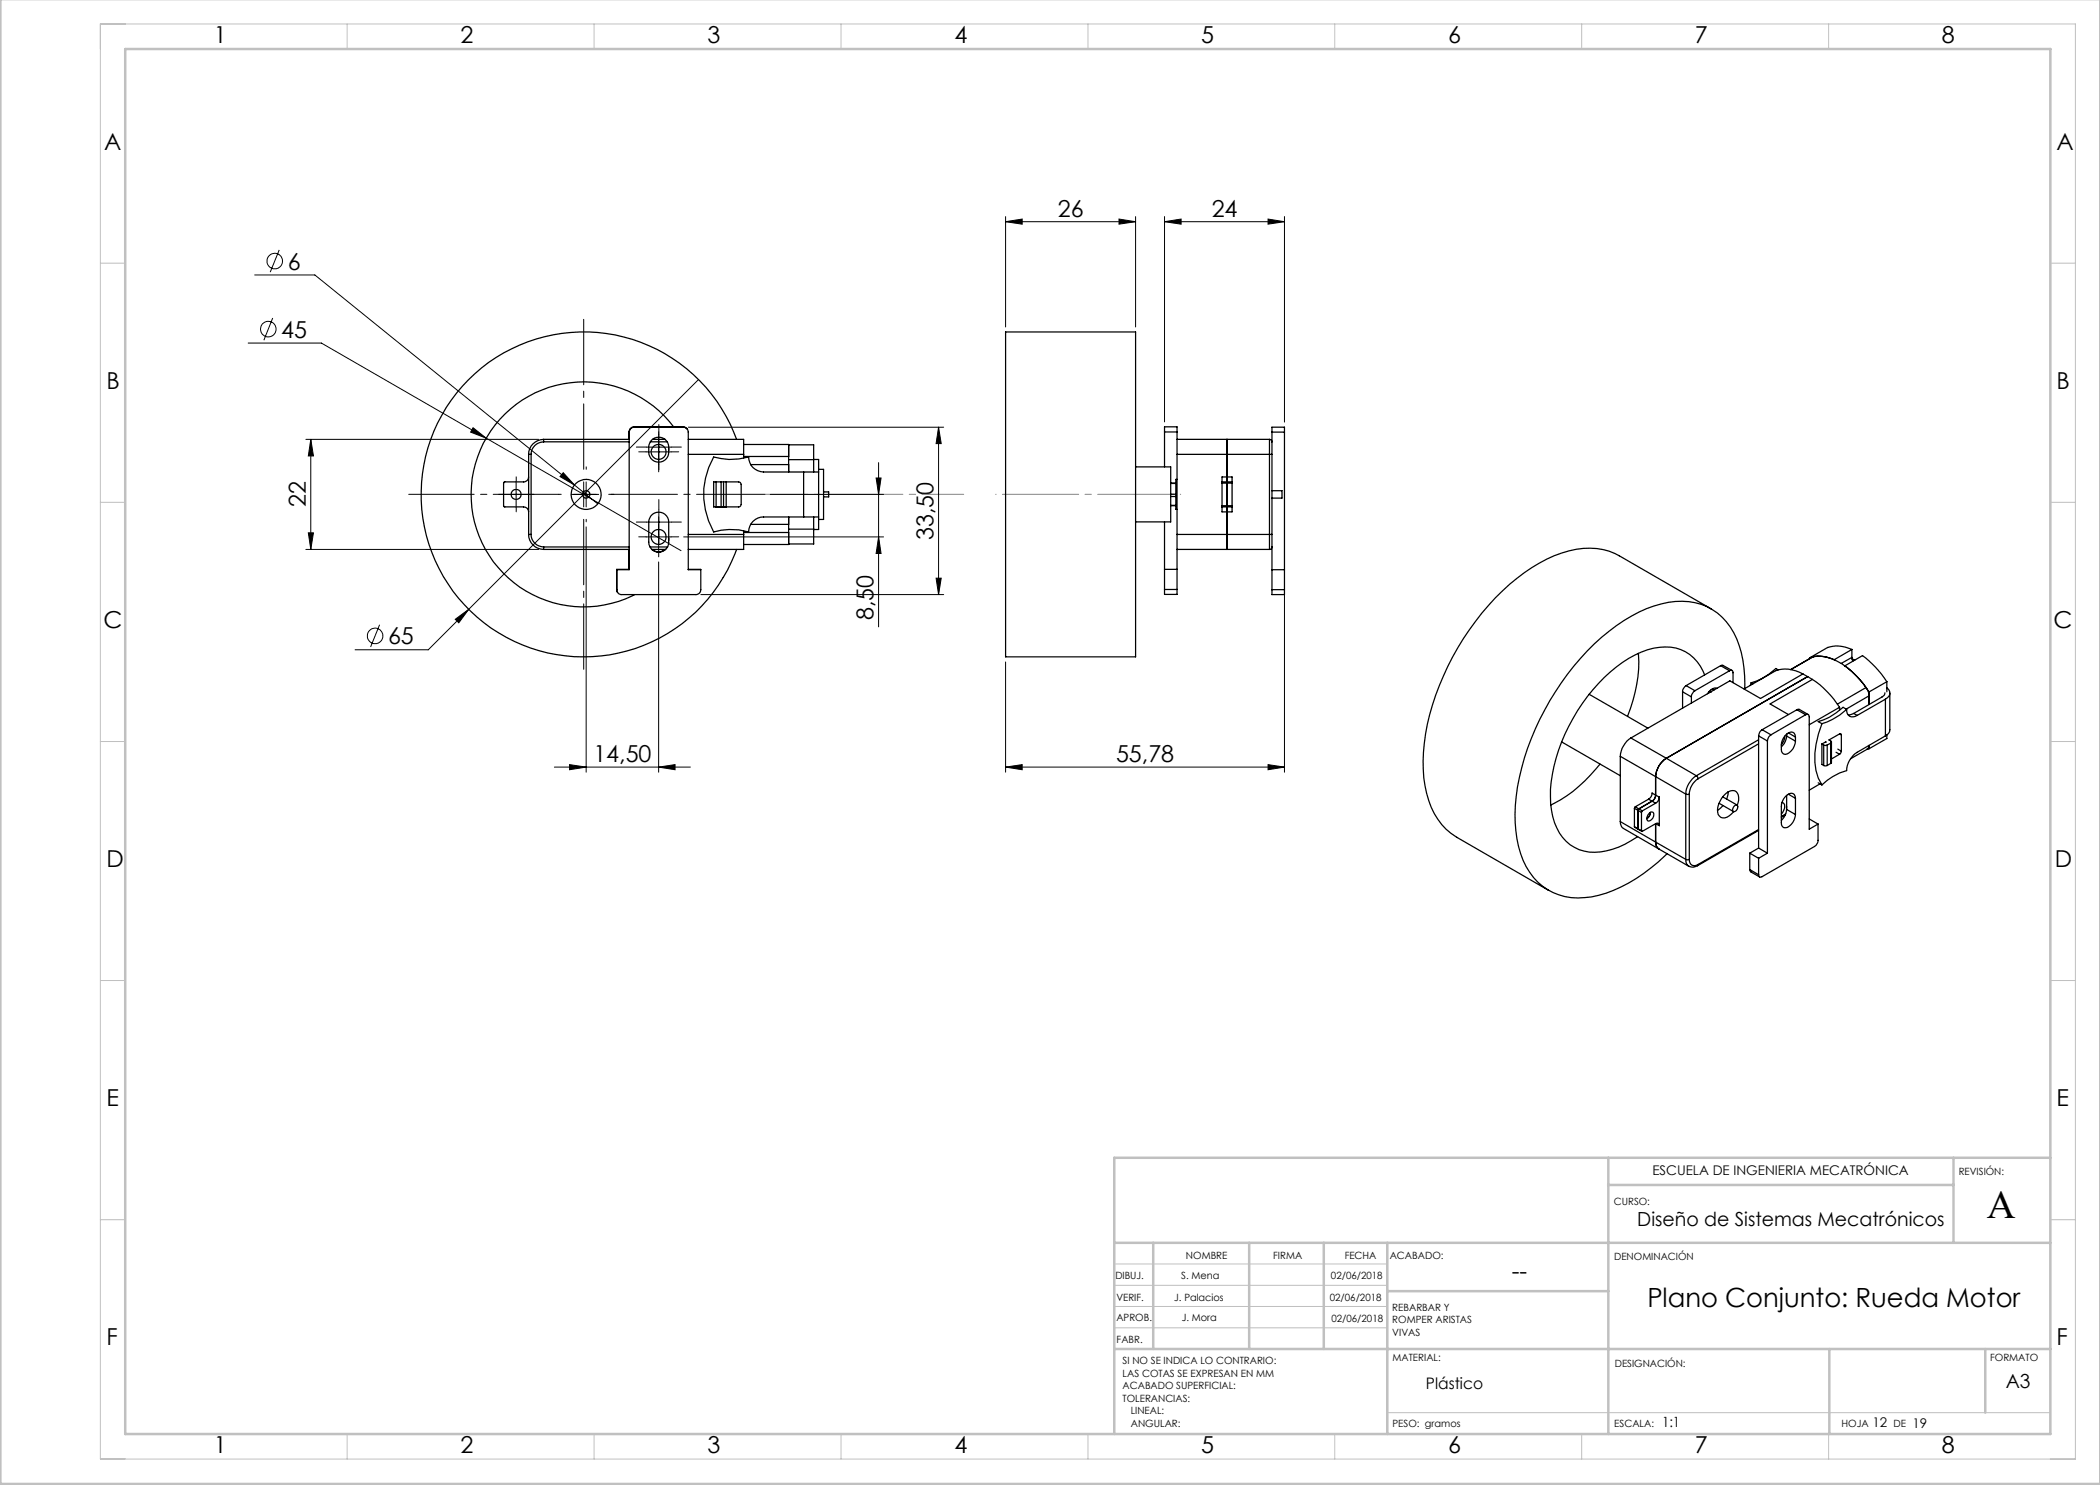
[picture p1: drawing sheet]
<svg xmlns="http://www.w3.org/2000/svg" width="420mm" height="297mm" viewBox="0 0 420 297" stroke-linecap="round" stroke-linejoin="round" font-family="sans-serif">
<!-- layer: Capa 1 -->
<g fill="none" stroke="#000" stroke-width=".2">
<path d="M50.9 55h12.1l56.6 45.8M55.8 50l-1.8 4.4M201.1 44.3l3.3-.5v1zM201.1 43.3v22.1M201.1 44.3h26M223.8 43.8l3.3 .5-3.3 .5zM227.1 43.3v22.1M232.9 44.3l3.3-.5v1zM232.9 44.3h24M232.9 43.3v41.1M253.6 43.8l3.3 .5-3.3 .5zM256.9 43.3v41.1"/>
<path d="M49.6 68.6h14.7l32.9 19M54.5 63.6l-1.7 4.4M139.7 75.9l-54 54.1h-14.7M61.2 87.9h46.5M62.2 87.9v22M62.2 87.9l.5 3.3h-1zM94.6 85.5l2.6 2.1-3.1-1.2zM97.2 87.6l39 22.5M100.7 98.9h5M103.2 96.4v5M112.6 94.5l2.3 2.5-2.9-1.7zM114.2 98.9h5.5"/>
<path d="M116.7 96.4v5M117.2 96.4v5M129.2 90.4h5M129.3 89.4h5M131.8 86.9l-.1 6M137.7 85.4h51M154.1 98.9h22.6M175.2 95.6h1l-.5 3.3zM175.7 92.5v32.9M187.7 85.4v33.5M187.7 85.4l.5 3.3h-1zM61.2 109.9h46.5"/>
<path d="M61.7 106.6h1l-.5 3.3zM117.2 105.4v49M129.2 107.4h5M129.3 104.4h5M131.7 112.4v42M131.8 101.9l-.1 8M136.7 107.4h40M140.2 118.9h48.5M175.7 107.4l.5 3.3h-1zM187.2 115.6h1l-.5 3.3zM256.9 118.9v35.5M75.9 125l-1.8 4.4"/>
<path d="M91.1 123.9l2.6-2-1.9 2.7zM201.1 132.4v22M110.9 153.4h27.2M113.9 152.9l3.3 .5-3.3 .5zM131.7 153.4l3.3-.5v1zM201.1 153.4l3.3-.5v1zM201.1 153.4h55.8M253.6 152.9l3.3 .5-3.3 .5z"/>
<circle cx="55" cy="52.2" r="1.56"/>
<circle cx="53.7" cy="65.8" r="1.55"/>
<circle cx="75" cy="127.2" r="1.56"/>
</g>
<path d="M111.7 98.9h-30M116.7 93.9v-30M116.7 103.9v30" fill="none" stroke="#000" stroke-width=".2" stroke-dasharray="15.2 1.3 1.3 1.3" stroke-dashoffset="2.1"/>
<path d="M121.7 98.9h31.4" fill="none" stroke="#000" stroke-width=".2" stroke-dasharray="15.2 1.3 1.3 1.3" stroke-dashoffset="1.5"/>
<g fill="none" stroke="#000" stroke-width=".2" stroke-dasharray="15.2 1.3 1.3 1.3">
<path d="M100.7 98.9h-1M103.2 96.4v-1M105.7 98.9h1M112.2 98.9h-.5M117.2 93.9v-.5M122.2 98.9h.5M129.2 90.4h-1.5M129.3 89.4h-2M131.7 87.9v-1.5M131.7 92.9v1.5M131.8 86.9v-2M131.8 91.9v2"/>
<path d="M134.2 90.4h1.5M134.3 89.4h2M103.2 101.4v1M117.2 103.9v.5M129.2 107.4h-1.5M129.3 104.4h-2M131.7 104.9v-1.5M131.7 109.9v1.5M131.8 101.9v-2M131.8 106.9v2M134.2 107.4h1.5M134.3 104.4h2"/>
</g>
<path d="M192.7 98.9h-39.5" fill="none" stroke="#808080" stroke-width=".2" stroke-dasharray="15.2 1.3 1.3 1.3" stroke-dashoffset="6.9"/>
<path d="M236.1 98.9h-37" fill="none" stroke="#808080" stroke-width=".2" stroke-dasharray="15.2 1.3 1.3 1.3" stroke-dashoffset="-1.4"/>
<g fill="none" stroke="#c0c0c0" stroke-width=".2">
<path d="M20.1 4.8h395v287h-395zM69.4 4.8v5M118.8 4.8v5M168.2 4.8v5M217.6 4.8v5M266.9 4.8v5M316.3 4.8v5M365.7 4.8v5M20.1 52.6h4.9M410.1 52.6h5M20.1 100.5h4.9M410.1 100.5h5"/>
<path d="M20.1 148.3h4.9M410.1 148.3h5M20.1 196.1h4.9M410.1 196.1h5M20.1 243.9h4.9M222.8 257.1h54.7M222.8 252.8h54.7M410.1 243.9h5M222.8 261.3h54.7M222.8 265.6h54.7M69.4 286.8v5M118.8 286.8v5"/>
<path d="M168.2 286.8v5M217.6 286.8v5M266.9 286.8v5M277.5 282.5h132.6M316.3 286.8v5M365.7 286.8v5"/>
</g>
<g fill="none" stroke="#c0c0c0" stroke-width=".5">
<path d="M.1 -.1v296.9h419.9M25 9.8h385.1v277h-385.1zM321.6 237h69.1M321.7 231.6v55.2M390.7 231.6v17M410.1 231.6h-187.3v55.2M222.8 248.6h187.3M230.6 248.6v21.2M249.8 248.6v21.2M264.8 248.6v21.2M277.5 248.6v38.2M277.6 258.2h44.1"/>
<path d="M222.8 269.8h187.3M365.9 269.8v17M397.1 269.8v12.7"/>
</g>
<g fill="#000">
<path d="M201.1 44.3l3.3-.5v1zM223.8 43.8l3.3 .5-3.3 .5zM201.1 153.4l3.3-.5v1zM253.6 152.9l3.3 .5-3.3 .5z"/>
<path d="M232.9 44.3l3.3-.5v1zM253.6 43.8l3.3 .5-3.3 .5z"/>
<path d="M61.7 106.6h1l-.5 3.3zM62.2 87.9l.5 3.3h-1z"/>
<path d="M175.7 107.4l.5 3.3h-1zM175.2 95.6h1l-.5 3.3z"/>
<path d="M187.2 115.6h1l-.5 3.3zM187.7 85.4l.5 3.3h-1z"/>
<path d="M91.1 123.9l.7 .7 1.9-2.7zM94.6 85.5l-.5 .9 3.1 1.2zM112.6 94.5l-.6 .8 2.9 1.7zM113.9 152.9l3.3 .5-3.3 .5zM131.7 153.4l3.3-.5v1z"/>
</g>
<g fill="none" stroke="#000" stroke-width=".25">
<path d="M201.1 66.4h26v65h-26zM105.7 90.9h.5M105.7 95.4a.97 .97 0 0 1-1 1h-3.8l-.2 .2 .1 4.7 .1 .1h3.8a.97 .97 0 0 1 1 1M105.7 90.9v16M106.2 90.9v16M108.7 88.4a2.53 2.53 0 0 0-2.5 2.5M108.7 87.9a3 3 0 0 0-3 3M108.7 87.9v.5M108.7 87.9h17.1M108.7 88.4h17.1M130 88.4h3.5M130.2 88.2a2 2 0 0 1 2.2-.7 2 2 0 0 1 1.3 1.9 2.38 2.38 0 0 1-1.1 2.8 1.99 1.99 0 0 1-2.8-1.8 2.81 2.81 0 0 1 .4-2.2z"/>
<path d="M130.5 87.9h2.5M133.7 89.6v.5M134.7 85.4a22.5 22.5 0 0 0-30.4-5.3 22.5 22.5 0 0 0-7 30.1 22.5 22.5 0 0 0 29.6 8.7M137.5 85.9l-.5-.5h-.4h-9.8a1.09 1.09 0 0 0-1 1v1.5M137.7 87.9h11v3M137.7 90.9h11M143.2 96.4h-.5v5h.5M143.2 96.4h1M143.2 96.4v5M144.2 96.4h.5M144.2 96.4v5h.5M144.7 96.4h3l.4 .1 .1 .4v4l-.1 .3-.3 .2h-4.6"/>
<path d="M144.7 96.4v5M145.2 96.4v5h-.5M147.3 87.9a32.5 32.5 0 0 0-49.9-15.1 32.5 32.5 0 0 0 0 52.2 32.5 32.5 0 0 0 49.9-15.1M148.7 88.9h9v2.4h-9M148.7 90.9v.7M150.1 92.9h7.6M157.7 91.9v-2.9h5v2.9M157.7 91.9h5M157.7 91.9v2.5M160.7 94.4h-8a3 3 0 0 1-3-3 12.4 12.4 0 0 1-7 0 14.9 14.9 0 0 0 0 15 12.4 12.4 0 0 1 7 0 3 3 0 0 1 3-3h8M160.7 94.4h3M160.7 94.4v9"/>
<path d="M162.7 91.9h1v2.5M162.7 91.9v2.5M163.7 93.9h1v10h-1M163.7 94.4v9M164.7 98.4h1v1h-1M227.1 93.4h7v11h-7M232.9 86.4v-1h2.5v1M232.9 86.4v7M232.9 86.4h2.5M234.1 96.6h1.1M234.1 96.7h1.1M234.1 98.8h1.1"/>
<path d="M234.1 99.3h1.1M235.4 87.9v3M235.4 95.9h-.2v6h.2M235.4 87.9h18.5M235.4 90.9h18.5M235.4 86.4v1.5M235.4 90.9v16M244.4 96.4v.2M244.4 96.4v-1h2v1M244.4 96.4h2M244.4 96.6h2M244.4 96.6v4.5"/>
<path d="M245.4 96.4v.2M245.4 95.4v1M245.4 87.9v7.5M245.4 96.6v4.5M246.4 96.4v.2M246.4 96.6v4.5M253.9 87.9v3M253.9 90.9h.5M253.9 87.9l.3 .1 .2 .4M253.9 90.9v16M254.4 86.4v-1h2.5v1M254.4 98.1h2v1.5h-2"/>
<path d="M254.4 88.4v2.5M254.4 86.4v2M254.4 90.9v16M254.4 86.4h2.5M256.9 86.4v31.5M105.7 106.9h.5M105.7 106.9a3 3 0 0 0 3 3M106.2 106.9a2.53 2.53 0 0 0 2.5 2.5M108.7 109.4v.5M108.7 109.9h17.1M108.7 109.4h17.1M123.3 117.9l.2 .6"/>
<path d="M125.8 109.9v4h-2.5l.1 4a.96 .96 0 0 0 1 1h14.7a.97 .97 0 0 0 1.1-1v-4h-2.5v-27.5a.96 .96 0 0 0-1-1h-9.8a1.02 1.02 0 0 0-1.1 1v27.5h-2.4M130 109.4h3.5M130.2 103.2a2 2 0 0 1 2.2-.7 2 2 0 0 1 1.3 1.9v4a1.99 1.99 0 0 1-2 2.1 1.99 1.99 0 0 1-1.9-2.1v-4v-.4zM133 109.9a2.02 2.02 0 0 1-2.6 0h2.7M133.7 107.6v.5M137.7 113.9h2.4M137.7 106.9h11M143.2 101.4h.1M148.7 106.5h9v2.4h-9M148.7 106.9v3h-11M148.7 106.2v.7M150.1 104.9h7.6"/>
<path d="M157.7 105.8v3h5v-3M157.7 105.8h5M157.7 103.4v2.4M160.7 103.4h3M162.7 103.4v2.4M163.7 103.4v2.5h-1M232.9 117.9v1h2.5v-1M232.9 113.9h2.5M232.9 117.9h2.5M232.9 104.4v13.5M234.1 101.1h1.1M235.4 106.9v3"/>
<path d="M235.4 106.9h18.5M235.4 109.9h18.5M235.4 109.9v8M244.4 101.1v.3M244.4 101.4v1h2v-1M244.4 101.4h2M244.4 101.1h2M245.4 101.1v.3M245.4 101.4v8.5M246.4 101.1v.3M253.9 106.9h.5M253.9 106.9v3"/>
<path d="M254.4 117.9v1h2.5v-1M254.4 106.9v2.5M254.4 109.4l-.2 .3-.3 .2M254.4 113.9h2.5M254.4 117.9h2.5M254.4 109.4v8.5M317.8 138.8l11.8 6.8M327.7 130.7a26.7 26.7 0 0 1-2.2 12.6M336.5 138.4l1.8 1M336.5 138.4v3.2M337.2 137.1a1.6 1.6 0 0 0-.7 1.3M337.2 137.1l1.8 1"/>
<path d="M338.3 139.4v1.2M339 138.1a1.6 1.6 0 0 0-.7 1.3M340.9 135a8.3 8.3 0 0 0-10.2-5.4 23.6 23.6 0 0 0-12.1 8.3 35.9 35.9 0 0 0-8.5 20 14.1 14.1 0 0 0 2.4 9.6 8.7 8.7 0 0 0 10 2.4 17.5 17.5 0 0 0 5-2.6M341.8 138.4v.2M342.1 138.4h.1M342.1 138v.4M342.2 121.8l-18.3-10.6a13.5 13.5 0 0 0-11.5-.6 36.5 36.5 0 0 0-16 12 53 53 0 0 0-11.5 26 24 24 0 0 0 1.9 14.1 11.9 11.9 0 0 0 4.6 4.8l18.3 10.6M342.4 137.8l.4 .2M343.4 137.7a1.72 1.72 0 0 0-1.9 1M344.1 133.1l.4-.1 1.9 1.1M344.1 133.1l1.8 1.1M344.1 133.1l-6.9 4"/>
<path d="M345.9 134.2a.42 .42 0 0 1 .5-.1 .42 .42 0 0 1 .2 .4v2M345.9 134.2l-6.9 3.9M348.9 137.7a19.7 19.7 0 0 0-3.6-13.3 11.8 11.8 0 0 0-11.6-3.9 30.2 30.2 0 0 0-14.8 8.3 52.5 52.5 0 0 0-15.8 32.2 23.1 23.1 0 0 0 2.1 12.3 11.8 11.8 0 0 0 13.1 6.1 30 30 0 0 0 15.1-8.7M350.2 136.6l-.1 .5M350.2 136.6l.4 .2M355.6 134l-.4-.3a11.5 11.5 0 0 1-5 2.9M360.6 134.8a6.5 6.5 0 0 0-5.4-.7l-6.4 3.7M360.6 134.8l-8.5 4.9-6.1-3.5-19.8 11.4M360.6 134.8l.9 .5M361.5 135.3l-28.2 16.4M361.5 135.3l1 .6M362 131.5v.2"/>
<path d="M362.5 135.9a19.2 19.2 0 0 1 5.4 5.6M362.5 135.9l-8.5 4.9 3.7 2.1M362.6 131.4a9.4 9.4 0 0 1 7.9 3l1.9 2 .8 1.1M362.6 131.4l-4.5 2.5M362.6 131.4l-4.4 2.5M370.4 129.9l-3.5 2a6.6 6.6 0 0 0-4.9-.4M370.4 131.5l.2 .8M370.4 129.9a6.6 6.6 0 0 0-4.9-.4l-3.5 2M370.4 129.9v1.6M370.4 131.5l-2.1 1.2M370.4 131.8l.6 .2M373.2 137.5l.5 .9 .1 .8-4.5 2.6"/>
<path d="M373.2 137.5l-5.7 3.3M373.8 138.4v2.5M377 138.6a.87 .87 0 0 1-.6 .8l-5.7 3.3M377.1 139.8l-5.7 3.3M377.1 139.8v7.4M377.4 137.5a1.27 1.27 0 0 1 .6 1.3 1.27 1.27 0 0 1-.9 1M377.4 136.3a20.1 20.1 0 0 0-4.9-5.2l-3.5 2.1a19.2 19.2 0 0 1 4.8 5.2M377.4 136.3l-3.6 2.1M377.4 136.3v2.1M378 138.6v7.3a1.42 1.42 0 0 1-.9 1.3M312.3 148.4l11.8 6.7M320 152.8a28.9 28.9 0 0 1-9.8 8.2"/>
<path d="M324.1 151.3l7 4M324.1 151.3v13M326.2 147.6a4.8 4.8 0 0 0-2.1 3.7M326.2 147.6l7.1 4.1M329.7 159.8l.7 .4M329.7 159.8l-2.6 1.6M331.1 159a1.38 1.38 0 0 1-.7 1.2M331.1 159l-.7-.4a1.38 1.38 0 0 1-.7 1.2M331.1 155.3v3.7M331.1 155.3l6 3.5M331.1 159l.8 .4M331.9 159.4a1.52 1.52 0 0 1-.8 1.3"/>
<path d="M331.9 159.4v5.7M333.3 151.7a4.7 4.7 0 0 0-2.2 3.6M333.3 151.7l6 3.4M337.1 158.8h.8M337.1 158.8v13.1M337.9 158.8v13.1M339.3 155.1a4.6 4.6 0 0 0-2.2 3.7M339.3 155.1l.3 .6M339.6 155.7a3.9 3.9 0 0 0-1.7 3.1M344.6 159.4l2.8 1.6M345.6 158.4a4.5 4.5 0 0 0-2 4.5 1.37 1.37 0 0 0 2.3 .3l.8-.9M345.6 158.4a1.27 1.27 0 0 1 1.5-.2 1.27 1.27 0 0 1 .6 1.3v.6l-.2 .9"/>
<path d="M345.6 158.4l-.3 1.4M351.7 147.2v22.4M351.7 147.2l1.8 1M351.7 148.8l-12.1 6.9M351.7 148l-12.4 7.1M352.4 145.9a1.6 1.6 0 0 0-.7 1.3M352.4 145.9l1.8 1.1M353.5 148.2v22.4M354.2 147a1.6 1.6 0 0 0-.7 1.2M356.9 147.2l-.2 1-.4 .7M357.3 146.9v.1M357.3 147.2a3.3 3.3 0 0 1-1 2.2"/>
<path d="M357.3 147.2l1.8 1M357.3 146.9v.3M357.3 159.1v2.8M357.7 146.6l1.4 .8M357.7 158.9l1.4 .8M359.1 147.4a.92 .92 0 0 0-.5-1 .92 .92 0 0 0-1.1 .3 3.3 3.3 0 0 0-1 3.9 .9 .9 0 0 0 1.4-.1 3 3 0 0 0 1.2-2.3M359.1 159.7a.92 .92 0 0 0-.5-1 .92 .92 0 0 0-1.1 .3 3 3 0 0 0-1.2 2.3v3.3a.88 .88 0 0 0 .5 .9 .88 .88 0 0 0 1.1-.3 3.2 3.2 0 0 0 1.2-2.3M359.1 147.4v.8M359.1 159.7v3.2M359.4 142l.5-.1 1.7 1M359.4 142l1.7 .9M359.4 142l-7 3.9"/>
<path d="M361.1 142.9a.44 .44 0 0 1 .5 0 .44 .44 0 0 1 .2 .5v22.4l1.8-1M361.1 142.9l-6.9 4.1M363.6 156.6l.8 .4M364 156.8l-2.2 1.2M364.4 144.7a15.1 15.1 0 0 0-.8 10.9l.8 1.4M364.4 148.8l.3 .2M364.4 148.8v4.1l.3 .2M364.7 149l.4 .1 .3-.1M364.7 153.1h.7M364.7 149v4.1M365.1 148.4h.1M365.1 148.4l-.7 .4"/>
<path d="M365.4 149v4.1M366.1 148.6l-.7 .4M366.1 148.6v4.1M366.1 152.7l-.7 .4M366.3 148.4v4.1l-.2 .2M367.2 150.5l.7 .3M367.6 149.8l.7 .4M367.9 146.8l.2-.1 .2 .3M367.9 146.8l-2.1 1.2 .5 .3-.2 .3M367.9 150.8l-1.6 1M367.9 141.5l-6.1 3.5M367.9 141.5v.6"/>
<path d="M367.9 146.8l.4 .2M368.3 150.2l-.4 .6M368.3 147v3.2M369.3 141.9a1.27 1.27 0 0 0 .6 1.4 1.27 1.27 0 0 0 1.5-.2M369.3 141.9a12.6 12.6 0 0 1-4.9 2.8M369.3 141.9l-.7-.4a11.3 11.3 0 0 1-5 2.8l.8 .4M370.7 142.7l-1.1 .3M370.7 142.7l.7 .4M373.8 149.8v-.7l-.1 .4-.3 .4-3.3 1.9M373.8 149.8l-.5 .1M377.1 147.2l-5.7 3.3a4.6 4.6 0 0 0-2.1 3.6 11.5 11.5 0 0 0-4.9 2.9M377.4 147v.7l-3.6 2.1"/>
<path d="M324.1 164.3a1.55 1.55 0 0 0 .6 1.4l13 7.5M324.1 164.3l7 4.1M326.9 165.3l.8 .6M326.9 161.7l.7 .4M326.9 165.3l.7 .5M326.9 161.7v3.6M327.1 161.4l-.2 .3M327.1 161.4l.7 .4M327.6 165.8l.1 .1M327.6 162.1v3.7M327.6 162.1l.7 .4M327.6 165.8l.7 .4"/>
<path d="M327.7 165.9l.7 .4M327.8 161.8l-.2 .3M327.8 161.8l.7 .4M328.3 162.5v3.7M328.5 162.2l-.2 .3M329.8 162.7l.5-.3 .3 .1a1.16 1.16 0 0 1-1 1.7 1 1 0 0 1 .2-1.5zM330.1 162.5a1.38 1.38 0 0 1-.7 1.2 1.38 1.38 0 0 0 .7-1.2zM330.4 160.2l-2.6 1.6M330.4 160.2l.7 .5M331.1 168.4a1.55 1.55 0 0 0 .7 1.4 1.55 1.55 0 0 1-.7-1.4zM331.1 164.7a.44 .44 0 0 1 .5 0 .44 .44 0 0 1 .3 .4M331.1 164.7l-2.7 1.6-.1-.1"/>
<path d="M331.1 164.7h.1M331.1 164.7v3.7M331.1 164.7l.8 .4M331.1 168.4l6 3.5M331.1 160.7l-2.6 1.5M337.1 171.9a1.44 1.44 0 0 0 .8 1.4 1.44 1.44 0 0 0 1.6-.2M337.1 171.9l.4 .1 .4-.1M337.9 171.9a1.07 1.07 0 0 0 .5 1.1 1.07 1.07 0 0 0 1.2-.1M339.6 172.9l-.1 .2M343.8 160.7l2.9 1.6M344.6 161.1l-1.1 1M346.9 161.2a.41 .41 0 0 1 .6-.1 .77 .77 0 0 1-.1 .9 .77 .77 0 0 1-.8 .2v-.5z"/>
<path d="M350 173.9l.2 .5 1.7 1M350 170.6l1.7 1.1M350 173.9l1.7 1M350 170.6v3.3M351.7 166.1l-12.2 7M351.7 171.7v3.2M351.7 169.6l1.8 1M351.7 169.6l-1.7 1M351.7 165.9l-12.1 7M353.5 170.6l-1.8 1.1M356.4 160.5a.93 .93 0 0 1 .3 1.6l-.4 .7M357 163l-.7 .5"/>
<path d="M357.2 162.8l-.9 .5M357.3 161.9a3.5 3.5 0 0 1-1 2.2M357.3 161.3v.3M357.3 161.9l1.8 1M361.8 163.8l1.8 1M363.6 164.8v3.3a1.61 1.61 0 0 1-.7 1.2l-10.5 6a.42 .42 0 0 1-.5 .1 .42 .42 0 0 1-.2-.5"/>
<circle cx="103.2" cy="98.9" r="1"/>
<circle cx="117.2" cy="98.9" r=".74"/>
<circle cx="117.2" cy="98.9" r="3"/>
<circle cx="131.7" cy="90.4" r="1.49"/>
<circle cx="131.7" cy="107.4" r="1.51"/>
</g>
<text font-size="8" x="397.4" y="243.7">A</text>
<text font-size="5.3" x="329.5" y="261.3">Plano Conjunto: Rueda Motor</text>
<g font-size="4.7">
<text x="42.7" y="8.6">1</text>
<text x="92.1" y="8.6">2</text>
<text x="141.5" y="8.6">3</text>
<text x="190.9" y="8.6">4</text>
<text x="240.2" y="8.6">5</text>
<text x="289.6" y="8.6">6</text>
<text x="339" y="8.6">7</text>
<text x="388.4" y="8.6">8</text>
<text x="20.8" y="29.9">A</text>
<text x="411.3" y="29.9">A</text>
<text x="211.6" y="43.3">26</text>
<text x="242.3" y="43.3">24</text>
<text x="57.5" y="53.9">6</text>
<text x="56.2" y="67.5">45</text>
<text x="21.3" y="77.8">B</text>
<text x="411.3" y="77.8">B</text>
<text x="61.2" y="101.4" transform="rotate(-90 61.2 101.4)">22</text>
<text x="186.7" y="108" transform="rotate(-90 186.7 108)">33,50</text>
<text x="20.7" y="125.5">C</text>
<text x="174.7" y="124.1" transform="rotate(-90 174.7 124.1)">8,50</text>
<text x="410.7" y="125.6">C</text>
<text x="77.6" y="128.9">65</text>
<text x="118.7" y="152.4">14,50</text>
<text x="223.2" y="152.4">55,78</text>
<text x="21.3" y="173.4">D</text>
<text x="410.9" y="173.4">D</text>
<text x="21.3" y="221.2">E</text>
<text x="411.3" y="221.2">E</text>
<text x="302.4" y="255.9">--</text>
<text x="21.3" y="269.1">F</text>
<text x="411.3" y="269.1">F</text>
<text x="42.8" y="290.6">1</text>
<text x="92.1" y="290.6">2</text>
<text x="141.5" y="290.6">3</text>
<text x="190.9" y="290.6">4</text>
<text x="240.3" y="290.6">5</text>
<text x="289.6" y="290.6">6</text>
<text x="339" y="290.6">7</text>
<text x="388.4" y="290.6">8</text>
</g>
<g font-size="3.9">
<text x="327.5" y="245.3">Diseño de Sistemas Mecatrónicos</text>
<text x="401.1" y="277.7">A3</text>
</g>
<text font-size="3.2" x="285.2" y="277.9">Plástico</text>
<text font-size="2.8" x="332.4" y="285.4">1:1</text>
<g font-size="2.7">
<text x="330.5" y="235">ESCUELA DE INGENIERIA MECATRÓNICA</text>
<text x="374.5" y="285.5">12</text>
<text x="382.5" y="285.5">19</text>
</g>
<g font-size="2">
<text x="391.8" y="235">REVISIÓN:</text>
<text x="322.8" y="241">CURSO:</text>
<text x="237.2" y="251.8">NOMBRE</text>
<text x="254.6" y="251.7">FIRMA</text>
<text x="268.9" y="251.9">FECHA</text>
<text x="277.9" y="251.9">ACABADO:</text>
<text x="223.1" y="255.9">DIBUJ.</text>
<text x="236.2" y="255.9">S. Mena</text>
<text x="266.2" y="255.9">02/06/2018</text>
<text x="322.8" y="252">DENOMINACIÓN</text>
<text x="223.3" y="260.1">VERIF.</text>
<text x="234.9" y="260.1">J. Palacios</text>
<text x="266" y="260.3">02/06/2018</text>
<text x="278.5" y="262.2">REBARBAR Y</text>
<text x="223.3" y="264.2">APROB.</text>
<text x="223.3" y="268.6">FABR.</text>
<text x="236.4" y="264.2">J. Mora</text>
<text x="266.3" y="264.5">02/06/2018</text>
<text x="278.5" y="264.7">ROMPER ARISTAS</text>
<text x="278.5" y="267.2">VIVAS</text>
<text x="224.5" y="272.8">SI NO SE INDICA LO CONTRARIO:</text>
<text x="224.5" y="275.3">LAS COTAS SE EXPRESAN EN MM</text>
<text x="278.5" y="272.3">MATERIAL:</text>
<text x="323" y="273.4">DESIGNACIÓN:</text>
<text x="398" y="272.3">FORMATO</text>
<text x="224.5" y="277.8">ACABADO SUPERFICIAL:</text>
<text x="224.5" y="280.3">TOLERANCIAS:</text>
<text x="226.1" y="282.8">LINEAL:</text>
<text x="226.2" y="285.3">ANGULAR:</text>
<text x="278.5" y="285.3">PESO: gramos</text>
<text x="322.9" y="285.3">ESCALA:</text>
<text x="368.3" y="285.5">HOJA</text>
<text x="378.7" y="285.5">DE</text>
</g>
</svg>
